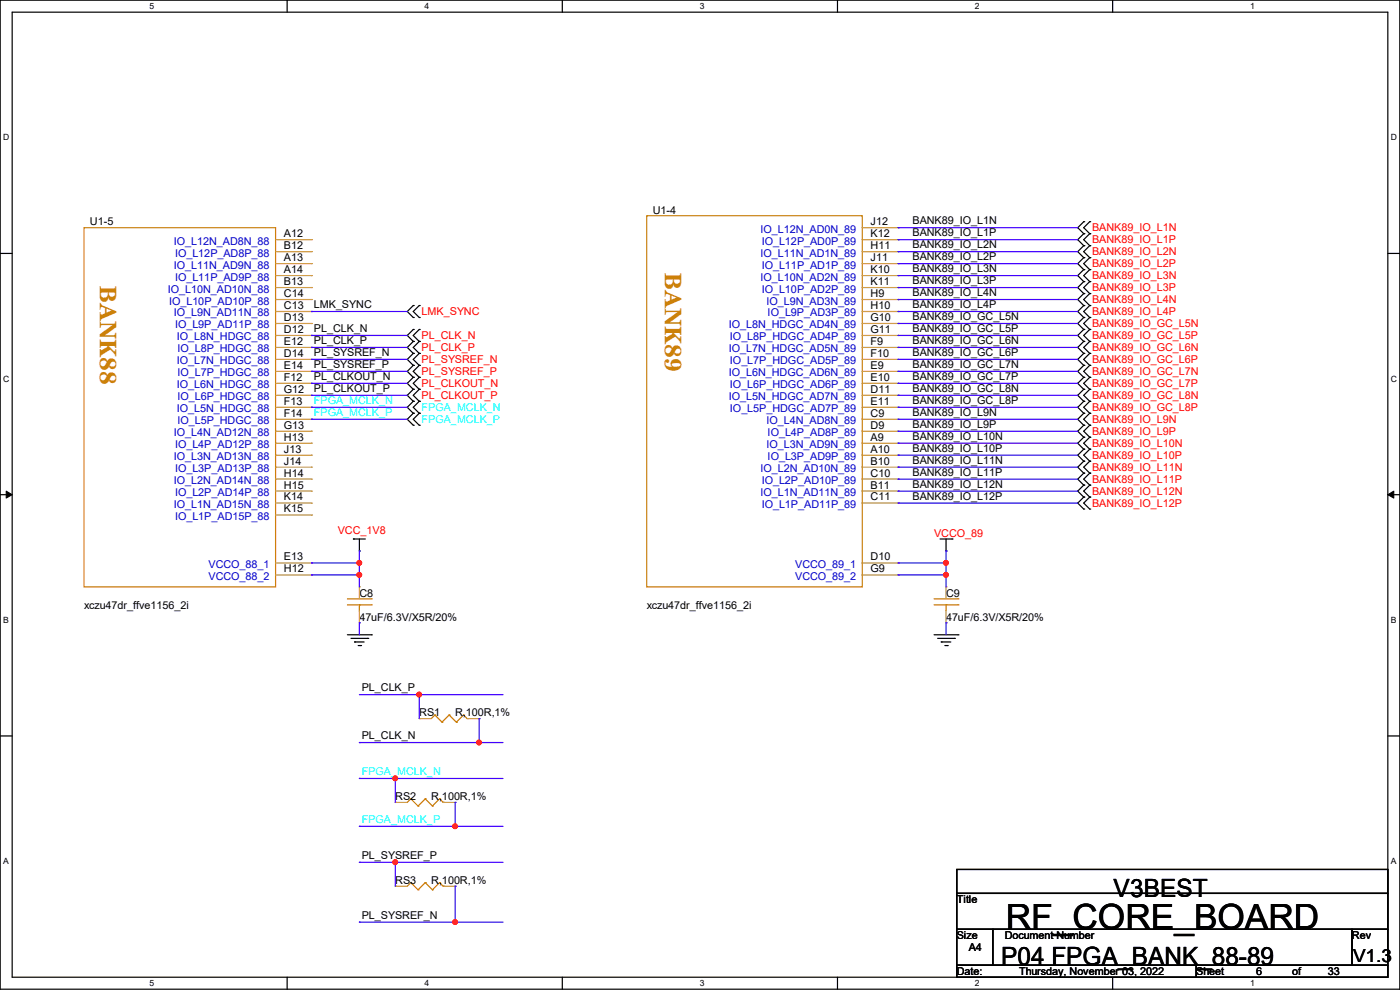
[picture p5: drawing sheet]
<svg xmlns="http://www.w3.org/2000/svg" width="297mm" height="210mm" viewBox="0 0 297 210" stroke-linecap="round" stroke-linejoin="round" font-family="sans-serif">
<path d="M0 0h297v209.8h-297zM2.6 2.6h291.8v204.7h-291.8z" fill="none" stroke="#000" stroke-width=".25"/>
<g fill="#fff">
<path d="M31.7 .3h1v2h-1z"/>
<path d="M31.7 207.6h1v1.9h-1z"/>
</g>
<path d="M60.9 0v2.6M60.9 207.3v2.5" fill="none" stroke="#000" stroke-width=".25"/>
<g fill="#fff">
<path d="M90.1 .3h1v2h-1z"/>
<path d="M90.1 207.6h1v1.9h-1z"/>
</g>
<path d="M119.3 0v2.6M119.3 207.3v2.5" fill="none" stroke="#000" stroke-width=".25"/>
<g fill="#fff">
<path d="M148.5 .3h.9v2h-.9z"/>
<path d="M148.5 207.6h.9v1.9h-.9z"/>
</g>
<path d="M177.7 0v2.6M177.7 207.3v2.5" fill="none" stroke="#000" stroke-width=".25"/>
<g fill="#fff">
<path d="M206.8 .3h1v2h-1z"/>
<path d="M206.8 207.6h1v1.9h-1z"/>
</g>
<path d="M236.1 0v2.6M236.1 207.3v2.5" fill="none" stroke="#000" stroke-width=".25"/>
<g fill="#fff">
<path d="M265.2 .3h1v2h-1z"/>
<path d="M265.2 207.6h1v1.9h-1z"/>
<path d="M.7 28.2h1.2v1.9h-1.2z"/>
<path d="M295.1 28.2h1.2v1.9h-1.2z"/>
<path d="M.7 79.3h1.2v2h-1.2z"/>
<path d="M295.1 79.3h1.2v2h-1.2z"/>
</g>
<path d="M0 53.8h2.6M294.4 53.8h2.6" fill="none" stroke="#000" stroke-width=".25"/>
<g fill="#fff">
<path d="M.7 130.5h1.2v2h-1.2z"/>
<path d="M295.1 130.5h1.1v2h-1.1z"/>
</g>
<path d="M0 104.9h2.6M294.4 104.9h2.6" fill="none" stroke="#000" stroke-width=".25"/>
<path d="M1.3 104.2l1.3 .7-1.3 .8zM294.4 104.9l1.3-.7v1.5z" fill="#000" stroke="#000" stroke-width=".21"/>
<g fill="#fff">
<path d="M.7 181.7h1.2v2h-1.2z"/>
<path d="M295.1 181.7h1.1v2h-1.1z"/>
</g>
<g fill="none" stroke="#000" stroke-width=".25">
<path d="M229.9 47h.1M229.9 49.6h.1M229.9 52.1h.1M229.9 54.7h.1M229.9 57.2h.1M229.9 59.7h.1M229.9 47l-1.3 1.3 1.3 1.3M229.9 49.6l-1.3 1.2 1.3 1.3M229.9 52.1l-1.3 1.3 1.3 1.3M229.9 54.7l-1.3 1.2 1.3 1.3M229.9 57.2l-1.3 1.3 1.3 1.2M229.9 59.7l-1.3 1.3 1.3 1.3"/>
<path d="M231.2 49.6h.1M231.2 47h.1M231.2 52.1h.1M231.2 54.7h.1M231.2 57.2h.1M231.2 59.7h.1M231.2 47l-1.3 1.3 1.3 1.3M231.2 49.6l-1.3 1.2 1.3 1.3M231.2 52.1l-1.3 1.3 1.3 1.3M231.2 54.7l-1.3 1.2 1.3 1.3M231.2 57.2l-1.3 1.3 1.3 1.2M231.2 59.7l-1.3 1.3 1.3 1.3"/>
<path d="M87.7 64.8h.1M87.7 67.4h.1M87.7 69.9h.1M87.7 72.4h.1M87.7 75h.1M87.7 77.5h.1M87.7 64.8l-1.3 1.3 1.3 1.3M87.7 69.9l-1.3 1.3 1.3 1.2M87.7 72.4l-1.3 1.3 1.3 1.3M87.7 75l-1.3 1.2 1.3 1.3M87.7 77.5l-1.3 1.3 1.3 1.3M88.9 67.4h.1"/>
<path d="M88.9 64.8h.1M88.9 72.4h.1M88.9 69.9h.1M88.9 75h.1M88.9 77.5h.1M88.9 64.8l-1.2 1.3 1.2 1.3M88.9 69.9l-1.2 1.3 1.2 1.2M88.9 72.4l-1.2 1.3 1.2 1.3M88.9 75l-1.2 1.2 1.2 1.3M88.9 77.5l-1.2 1.3 1.2 1.3M229.9 62.3h.1M229.9 64.8h.1"/>
<path d="M229.9 67.4h.1M229.9 69.9h.1M229.9 72.4h.1M229.9 75h.1M229.9 77.5h.1M229.9 62.3l-1.3 1.2 1.3 1.3M229.9 64.8l-1.3 1.3 1.3 1.3M229.9 67.4l-1.3 1.2 1.3 1.3M229.9 69.9l-1.3 1.3 1.3 1.2M229.9 72.4l-1.3 1.3 1.3 1.3M229.9 75l-1.3 1.2 1.3 1.3M229.9 77.5l-1.3 1.3 1.3 1.3"/>
<path d="M231.2 62.3h.1M231.2 64.8h.1M231.2 67.4h.1M231.2 69.9h.1M231.2 72.4h.1M231.2 75h.1M231.2 77.5h.1M231.2 62.3l-1.3 1.2 1.3 1.3M231.2 64.8l-1.3 1.3 1.3 1.3M231.2 67.4l-1.3 1.2 1.3 1.3M231.2 69.9l-1.3 1.3 1.3 1.2M231.2 72.4l-1.3 1.3 1.3 1.3"/>
<path d="M231.2 75l-1.3 1.2 1.3 1.3M231.2 77.5l-1.3 1.3 1.3 1.3M87.7 80.1h.1M87.7 82.6h.1M87.7 85.1h.1M87.7 87.7h.1M87.7 90.2h.1M87.7 80.1l-1.3 1.2 1.3 1.3M87.7 82.6l-1.3 1.3 1.3 1.2M87.7 87.7l-1.3 1.2 1.3 1.3M87.7 85.1l-1.3 1.3 1.3 1.3M88.9 80.1h.1"/>
<path d="M88.9 82.6h.1M88.9 85.1h.1M88.9 90.2h.1M88.9 87.7h.1M88.9 80.1l-1.2 1.2 1.2 1.3M88.9 82.6l-1.2 1.3 1.2 1.2M88.9 87.7l-1.2 1.2 1.2 1.3M88.9 85.1l-1.2 1.3 1.2 1.3M229.9 80.1h.1M229.9 82.6h.1M229.9 85.1h.1M229.9 87.7h.1"/>
<path d="M229.9 90.2h.1M229.9 92.8h.1M229.9 95.3h.1M229.9 97.8h.1M229.9 80.1l-1.3 1.2 1.3 1.3M229.9 82.6l-1.3 1.3 1.3 1.2M229.9 85.1l-1.3 1.3 1.3 1.3M229.9 87.7l-1.3 1.2 1.3 1.3M229.9 90.2l-1.3 1.3 1.3 1.3M229.9 92.8l-1.3 1.2 1.3 1.3M229.9 95.3l-1.3 1.3 1.3 1.2M229.9 97.8l-1.3 1.3 1.3 1.3"/>
<path d="M231.2 80.1h.1M231.2 82.6h.1M231.2 85.1h.1M231.2 87.7h.1M231.2 90.2h.1M231.2 92.8h.1M231.2 95.3h.1M231.2 97.8h.1M231.2 80.1l-1.3 1.2 1.3 1.3M231.2 82.6l-1.3 1.3 1.3 1.2M231.2 85.1l-1.3 1.3 1.3 1.3M231.2 87.7l-1.3 1.2 1.3 1.3"/>
<path d="M231.2 90.2l-1.3 1.3 1.3 1.3M231.2 92.8l-1.3 1.2 1.3 1.3M231.2 95.3l-1.3 1.3 1.3 1.2M231.2 97.8l-1.3 1.3 1.3 1.3M75 114.3h.1M75 114.3h2.5M76.2 116.9h.1M76.2 114.3v2.6M199.4 114.3h2.6M200.7 116.9h.1M200.7 114.3v2.6M202 114.3h.1"/>
<path d="M229.9 100.4h.1M229.9 102.9h.1M229.9 105.5h.1M229.9 108h.1M229.9 100.4l-1.3 1.2 1.3 1.3M229.9 102.9l-1.3 1.3 1.3 1.3M229.9 105.5l-1.3 1.2 1.3 1.3M231.2 100.4h.1M231.2 102.9h.1M231.2 105.5h.1M231.2 108h.1M231.2 100.4l-1.3 1.2 1.3 1.3"/>
<path d="M231.2 102.9l-1.3 1.3 1.3 1.3M231.2 105.5l-1.3 1.2 1.3 1.3M73.7 134.7h5.1M74.5 135.4h3.5M75.2 136.2h.1M75.2 136.2h2.1M76 136.9h.5M76.5 136.9h.1M78 135.4h.1M78.8 134.7h.1M198.2 134.7h5M198.9 135.4h3.6"/>
<path d="M199.7 136.2h.1M199.7 136.2h2M200.4 136.9h.6M201 136.9h.1M202.5 135.4h.1M203.2 134.7h.1M0 156.1h2.6M294.4 156.1h2.6M203 184.4h91.4v5.1h-91.4zM203 189.5h91.4v7.6h-91.4zM203 197.1h7.6v7.7h-7.6zM210.6 197.1h76.2v7.7h-76.2z"/>
<path d="M286.8 197.1h7.6v7.7h-7.6zM203 204.8h50.8v2.5h-50.8zM253.8 204.8h40.6v2.5h-40.6z"/>
</g>
<g fill="none" stroke="#cc8006" stroke-width=".25">
<path d="M17.8 48.3h40.7v76.2h-40.7zM137.2 45.8h45.7v78.7h-45.7zM73.7 127h5.1M73.7 128.3h5.1M76.2 128.3h.1M76.2 128.3v1.3M78.8 127h.1M78.8 128.3h.1M198.2 127h5M198.2 128.3h5M200.7 128.3h.1M200.7 128.3v1.3"/>
<path d="M203.2 127h.1M203.2 128.3h.1M92.2 151.7h.1M92.2 151.7l-.7 .7M92.2 151.7l1.6 1.5M93.8 153.2h.1M95.3 151.7h.1M95.3 151.7l-1.5 1.5M95.3 151.7l1.5 1.5M96.8 153.2h.1M98.3 151.7h.1M98.3 151.7l-1.5 1.5"/>
<path d="M98.3 151.7l.8 .7M99.1 152.4h.1M87.2 169.5h.1M87.2 169.5l-.8 .7M87.2 169.5l1.5 1.5M88.7 171h.1M90.2 169.5h.1M90.2 169.5l-1.5 1.5M90.2 169.5l1.5 1.5M91.7 171h.1M93.3 169.5h.1M93.3 169.5l-1.6 1.5"/>
<path d="M93.3 169.5l.7 .7M94 170.2h.1M87.2 187.2h.1M87.2 187.2l-.8 .8M87.2 187.2l1.5 1.6M88.7 188.8h.1M90.2 187.2h.1M90.2 187.2l-1.5 1.6M90.2 187.2l1.5 1.6M91.7 188.8h.1M93.3 187.2h.1M93.3 187.2l-1.6 1.6"/>
<path d="M93.3 187.2l.7 .8M94 188h.1"/>
</g>
<g fill="none" stroke="#a84" stroke-width=".25">
<path d="M58.5 50.8h7.6M58.5 53.4h7.6M58.5 55.9h7.6M58.5 58.5h7.6M66.1 50.8h.1M66.1 53.4h.1M66.1 55.9h.1M66.1 58.5h.1M182.9 48.3h7.6M182.9 50.8h7.6M182.9 53.4h7.6M182.9 55.9h7.6"/>
<path d="M182.9 58.5h7.6M190.5 48.3h.1M190.5 50.8h.1M190.5 53.4h.1M190.5 55.9h.1M190.5 58.5h.1M58.5 61h7.6M58.5 63.5h7.6M58.5 66.1h7.6M58.5 68.6h7.6M58.5 71.2h7.6M58.5 73.7h7.6"/>
<path d="M58.5 76.2h7.6M58.5 78.8h7.6M66.1 61h.1M66.1 63.5h.1M66.1 66.1h.1M66.1 68.6h.1M66.1 71.2h.1M66.1 73.7h.1M66.1 76.2h.1M66.1 78.8h.1M182.9 61h7.6M182.9 63.5h7.6"/>
<path d="M182.9 66.1h7.6M182.9 68.6h7.6M182.9 71.2h7.6M182.9 73.7h7.6M182.9 76.2h7.6M182.9 78.8h7.6M190.5 61h.1M190.5 63.5h.1M190.5 66.1h.1M190.5 68.6h.1M190.5 71.2h.1M190.5 73.7h.1"/>
<path d="M190.5 76.2h.1M190.5 78.8h.1M58.5 81.3h7.6M58.5 83.9h7.6M58.5 86.4h7.6M58.5 88.9h7.6M58.5 91.5h7.6M58.5 94h7.6M58.5 96.6h7.6M58.5 99.1h7.6M66.1 81.3h.1M66.1 83.9h.1"/>
<path d="M66.1 86.4h.1M66.1 88.9h.1M66.1 91.5h.1M66.1 94h.1M66.1 96.6h.1M66.1 99.1h.1M182.9 81.3h7.6M182.9 83.9h7.6M182.9 86.4h7.6M182.9 88.9h7.6M182.9 91.5h7.6M182.9 94h7.6"/>
<path d="M182.9 96.6h7.6M182.9 99.1h7.6M190.5 81.3h.1M190.5 83.9h.1M190.5 86.4h.1M190.5 88.9h.1M190.5 91.5h.1M190.5 94h.1M190.5 96.6h.1M190.5 99.1h.1M58.5 101.6h7.6M58.5 104.2h7.6"/>
<path d="M58.5 106.7h7.6M58.5 119.4h7.6M58.5 109.3h7.6M66.1 101.6h.1M66.1 104.2h.1M66.1 106.7h.1M66.1 109.3h.1M66.1 119.4h.1M182.9 101.6h7.6M182.9 104.2h7.6M182.9 106.7h7.6M182.9 119.4h7.6"/>
<path d="M190.5 101.6h.1M190.5 104.2h.1M190.5 106.7h.1M190.5 119.4h.1M58.5 122h7.6M66.1 122h.1M76.2 124.5h.1M76.2 132.1h.1M76.2 124.5v2.5M76.2 129.6v2.5M182.9 122h7.6M190.5 122h.1"/>
<path d="M200.7 124.5h.1M200.7 132.1h.1M200.7 124.5v2.5M200.7 129.6v2.5M88.9 152.4h.1M88.9 152.4h2.6M99.1 152.4h2.5M101.6 152.4h.1M83.9 170.2h.1M83.9 170.2h2.5M94 170.2h2.6M96.6 170.2h.1"/>
<path d="M83.9 188h.1M83.9 188h2.5M94 188h2.6M96.6 188h.1"/>
</g>
<g fill="none" stroke="#4200ff" stroke-width=".25">
<path d="M190.5 48.3h.1M190.5 50.8h.1M190.5 53.4h.1M190.5 55.9h.1M190.5 58.5h.1M190.5 48.3h38.1M190.5 50.8h38.1M190.5 53.4h38.1M190.5 55.9h38.1M190.5 58.5h38.1M66.1 66.1h.1M66.1 71.2h.1"/>
<path d="M66.1 73.7h.1M66.1 76.2h.1M66.1 78.8h.1M66.1 66.1h20.3M66.1 71.2h20.3M66.1 73.7h20.3M66.1 76.2h20.3M66.1 78.8h20.3M190.5 61h.1M190.5 63.5h.1M190.5 66.1h.1M190.5 68.6h.1"/>
<path d="M190.5 71.2h.1M190.5 73.7h.1M190.5 76.2h.1M190.5 78.8h.1M190.5 61h38.1M190.5 63.5h38.1M190.5 66.1h38.1M190.5 68.6h38.1M190.5 71.2h38.1M190.5 73.7h38.1M190.5 76.2h38.1M190.5 78.8h38.1"/>
<path d="M66.1 81.3h.1M66.1 83.9h.1M66.1 86.4h.1M66.1 88.9h.1M66.1 81.3h20.3M66.1 83.9h20.3M66.1 86.4h20.3M66.1 88.9h20.3M190.5 81.3h.1M190.5 83.9h.1M190.5 86.4h.1M190.5 88.9h.1"/>
<path d="M190.5 91.5h.1M190.5 94h.1M190.5 96.6h.1M190.5 99.1h.1M190.5 81.3h38.1M190.5 83.9h38.1M190.5 86.4h38.1M190.5 88.9h38.1M190.5 91.5h38.1M190.5 94h38.1M190.5 96.6h38.1M190.5 99.1h38.1"/>
<path d="M66.1 119.4h.1M66.1 119.4h10.1M76.2 116.9h.1M76.2 119.4h.1M76.2 116.9v7.6M190.5 101.6h.1M190.5 104.2h.1M190.5 106.7h.1M190.5 119.4h.1M190.5 101.6h38.1M190.5 104.2h38.1M190.5 106.7h38.1"/>
<path d="M190.5 119.4h10.2M200.7 116.9h.1M200.7 119.4h.1M200.7 116.9v7.6M66.1 122h.1M66.1 122h10.1M76.2 132.1h.1M76.2 122h.1M76.2 132.1v2.6M190.5 122h.1M190.5 122h10.2M200.7 132.1h.1"/>
<path d="M200.7 122h.1M200.7 132.1v2.6M76.2 157.5h.1M76.2 147.4h30.5M76.2 157.5h30.5M88.9 147.4h.1M88.9 147.4v5M101.6 152.4h.1M101.6 157.5h.1M101.6 152.4v5.1M76.2 165.1h.1M76.2 175.3h.1"/>
<path d="M76.2 165.1h30.5M76.2 175.3h30.5M83.9 165.1h.1M83.9 165.1v5.1M96.6 170.2h.1M96.6 175.3h.1M96.6 170.2v5.1M76.2 182.9h.1M76.2 195.6h.1M76.2 182.9h30.5M76.2 195.6h30.5M83.9 182.9h.1"/>
<path d="M83.9 182.9v5.1M96.6 188h.1M96.6 195.6h.1M96.6 188v7.6"/>
</g>
<g fill="#f00" stroke="#f00" stroke-width=".25">
<circle cx="200.7" cy="119.4" r=".49"/>
<circle cx="200.7" cy="121.9" r=".49"/>
<circle cx="76.2" cy="119.4" r=".49"/>
<circle cx="76.2" cy="121.9" r=".49"/>
<circle cx="88.9" cy="147.3" r=".49"/>
<circle cx="101.6" cy="157.5" r=".49"/>
<circle cx="83.8" cy="165.1" r=".49"/>
<circle cx="96.5" cy="175.3" r=".49"/>
<circle cx="83.8" cy="182.9" r=".49"/>
<circle cx="96.5" cy="195.6" r=".49"/>
</g>
<text font-size="7.4" x="213.4" y="197.1">RF_CORE_BOARD</text>
<g font-size="5.3">
<text x="236.3" y="190.2">V3BEST</text>
<text x="212.4" y="204.7">P04 FPGA_BANK_88-89</text>
</g>
<g font-size="5.1" fill="#cc8006">
<text x="141" y="58" transform="rotate(90 141 58)">BANK89</text>
<text x="21.2" y="60.7" transform="rotate(90 21.2 60.7)">BANK88</text>
</g>
<text font-size="3.8" x="287.1" y="204.1">V1.3</text>
<g font-size="2.3">
<text x="19.1" y="47.8">U1-5</text>
<text x="138.5" y="45.3">U1-4</text>
<text x="184.7" y="47.8">J12</text>
<text x="193.6" y="47.6">BANK89_IO_L1N</text>
<text x="60.2" y="50.3">A12</text>
<text x="60.2" y="52.8">B12</text>
<text x="184.7" y="50.3">K12</text>
<text x="184.7" y="52.8">H11</text>
<text x="193.6" y="50.1">BANK89_IO_L1P</text>
<text x="193.6" y="52.7">BANK89_IO_L2N</text>
<text x="60.2" y="55.4">A13</text>
<text x="60.2" y="57.9">A14</text>
<text x="184.7" y="55.4">J11</text>
<text x="184.7" y="57.9">K10</text>
<text x="193.6" y="55.2">BANK89_IO_L2P</text>
<text x="193.6" y="57.7">BANK89_IO_L3N</text>
<text x="60.2" y="60.5">B13</text>
<text x="60.2" y="63">C14</text>
<text x="60.2" y="65.5">C13</text>
<text x="66.6" y="65.4">LMK_SYNC</text>
<text x="184.7" y="60.5">K11</text>
<text x="184.7" y="63">H9</text>
<text x="184.7" y="65.5">H10</text>
<text x="193.6" y="60.3">BANK89_IO_L3P</text>
<text x="193.6" y="62.8">BANK89_IO_L4N</text>
<text x="193.6" y="65.4">BANK89_IO_L4P</text>
<text x="60.2" y="68.1">D13</text>
<text x="60.2" y="70.6">D12</text>
<text x="66.6" y="70.4">PL_CLK_N</text>
<text x="184.7" y="68.1">G10</text>
<text x="184.7" y="70.6">G11</text>
<text x="193.6" y="67.9">BANK89_IO_GC_L5N</text>
<text x="193.6" y="70.4">BANK89_IO_GC_L5P</text>
<text x="60.2" y="73.2">E12</text>
<text x="60.2" y="75.7">D14</text>
<text x="66.6" y="73">PL_CLK_P</text>
<text x="66.6" y="75.5">PL_SYSREF_N</text>
<text x="184.7" y="73.2">F9</text>
<text x="184.7" y="75.7">F10</text>
<text x="193.6" y="73">BANK89_IO_GC_L6N</text>
<text x="193.6" y="75.5">BANK89_IO_GC_L6P</text>
<text x="60.2" y="78.2">E14</text>
<text x="60.2" y="80.8">F12</text>
<text x="60.2" y="83.3">G12</text>
<text x="66.6" y="78.1">PL_SYSREF_P</text>
<text x="66.6" y="80.6">PL_CLKOUT_N</text>
<text x="66.6" y="83.1">PL_CLKOUT_P</text>
<text x="184.7" y="78.2">E9</text>
<text x="184.7" y="80.8">E10</text>
<text x="184.7" y="83.3">D11</text>
<text x="193.6" y="78.1">BANK89_IO_GC_L7N</text>
<text x="193.6" y="80.6">BANK89_IO_GC_L7P</text>
<text x="193.6" y="83.1">BANK89_IO_GC_L8N</text>
<text x="60.2" y="85.9">F13</text>
<text x="60.2" y="88.4">F14</text>
<text x="184.7" y="85.9">E11</text>
<text x="184.7" y="88.4">C9</text>
<text x="193.6" y="85.7">BANK89_IO_GC_L8P</text>
<text x="193.6" y="88.2">BANK89_IO_L9N</text>
<text x="60.2" y="90.9">G13</text>
<text x="60.2" y="93.5">H13</text>
<text x="184.7" y="90.9">D9</text>
<text x="184.7" y="93.5">A9</text>
<text x="193.6" y="90.8">BANK89_IO_L9P</text>
<text x="193.6" y="93.3">BANK89_IO_L10N</text>
<text x="193.6" y="95.8">BANK89_IO_L10P</text>
<text x="60.2" y="96">J13</text>
<text x="60.2" y="98.6">J14</text>
<text x="60.2" y="101.1">H14</text>
<text x="184.7" y="96">A10</text>
<text x="184.7" y="98.6">B10</text>
<text x="184.7" y="101.1">C10</text>
<text x="193.6" y="98.4">BANK89_IO_L11N</text>
<text x="193.6" y="100.9">BANK89_IO_L11P</text>
<text x="60.2" y="103.6">H15</text>
<text x="60.2" y="106.2">K14</text>
<text x="184.7" y="103.6">B11</text>
<text x="184.7" y="106.2">C11</text>
<text x="193.6" y="103.5">BANK89_IO_L12N</text>
<text x="193.6" y="106">BANK89_IO_L12P</text>
<text x="60.2" y="108.7">K15</text>
<text x="60.2" y="118.9">E13</text>
<text x="184.7" y="118.9">D10</text>
<text x="60.2" y="121.4">H12</text>
<text x="184.7" y="121.4">G9</text>
<text x="17.8" y="129.1">xczu47dr_ffve1156_2i</text>
<text x="76.2" y="126.6">C8</text>
<text x="76.2" y="131.7">47uF/6.3V/X5R/20%</text>
<text x="137.2" y="129.1">xczu47dr_ffve1156_2i</text>
<text x="200.7" y="126.6">C9</text>
<text x="200.7" y="131.7">47uF/6.3V/X5R/20%</text>
<text x="76.8" y="146.6">PL_CLK_P</text>
<text x="88.9" y="152">RS1</text>
<text x="96.6" y="152">R,100R,1%</text>
<text x="76.8" y="156.8">PL_CLK_N</text>
<text x="83.9" y="169.8">RS2</text>
<text x="91.5" y="169.8">R,100R,1%</text>
<text x="76.8" y="182.2">PL_SYSREF_P</text>
<text x="83.9" y="187.5">RS3</text>
<text x="91.5" y="187.5">R,100R,1%</text>
<text x="203" y="191.6">Title</text>
<text x="76.8" y="194.9">PL_SYSREF_N</text>
<text x="203" y="199.2">Size</text>
<text x="205.5" y="201.8">A4</text>
<text x="213.1" y="199.2">Document Number</text>
<text x="286.8" y="199.2">Rev</text>
<text x="203" y="206.8">Date:</text>
<text x="216.2" y="206.8">Thursday, November 03, 2022</text>
<text x="253.8" y="206.8">Sheet</text>
<text x="266.5" y="206.8">6</text>
<text x="274.1" y="206.8">of</text>
<text x="281.7" y="206.8">33</text>
</g>
<g font-size="2.3" fill="#00c">
<text x="36.9" y="51.9">IO_L12N_AD8N_88</text>
<text x="161.3" y="49.4">IO_L12N_AD0N_89</text>
<text x="161.6" y="51.9">IO_L12P_AD0P_89</text>
<text x="36.9" y="57">IO_L11N_AD9N_88</text>
<text x="37.1" y="54.4">IO_L12P_AD8P_88</text>
<text x="37.1" y="59.5">IO_L11P_AD9P_88</text>
<text x="161.3" y="54.4">IO_L11N_AD1N_89</text>
<text x="161.3" y="59.5">IO_L10N_AD2N_89</text>
<text x="161.6" y="57">IO_L11P_AD1P_89</text>
<text x="35.6" y="62.1">IO_L10N_AD10N_88</text>
<text x="35.9" y="64.6">IO_L10P_AD10P_88</text>
<text x="161.6" y="62.1">IO_L10P_AD2P_89</text>
<text x="162.6" y="64.6">IO_L9N_AD3N_89</text>
<text x="36.9" y="67.1">IO_L9N_AD11N_88</text>
<text x="37.1" y="69.7">IO_L9P_AD11P_88</text>
<text x="154.6" y="69.7">IO_L8N_HDGC_AD4N_89</text>
<text x="162.9" y="67.1">IO_L9P_AD3P_89</text>
<text x="37.5" y="72.2">IO_L8N_HDGC_88</text>
<text x="37.5" y="77.3">IO_L7N_HDGC_88</text>
<text x="37.6" y="74.8">IO_L8P_HDGC_88</text>
<text x="154.6" y="74.8">IO_L7N_HDGC_AD5N_89</text>
<text x="154.9" y="72.2">IO_L8P_HDGC_AD4P_89</text>
<text x="154.9" y="77.3">IO_L7P_HDGC_AD5P_89</text>
<text x="37.5" y="82.4">IO_L6N_HDGC_88</text>
<text x="37.6" y="79.8">IO_L7P_HDGC_88</text>
<text x="154.6" y="79.8">IO_L6N_HDGC_AD6N_89</text>
<text x="154.9" y="82.4">IO_L6P_HDGC_AD6P_89</text>
<text x="37.5" y="87.5">IO_L5N_HDGC_88</text>
<text x="37.6" y="84.9">IO_L6P_HDGC_88</text>
<text x="154.6" y="84.9">IO_L5N_HDGC_AD7N_89</text>
<text x="154.9" y="87.5">IO_L5P_HDGC_AD7P_89</text>
<text x="36.9" y="92.5">IO_L4N_AD12N_88</text>
<text x="37.1" y="95.1">IO_L4P_AD12P_88</text>
<text x="37.6" y="90">IO_L5P_HDGC_88</text>
<text x="162.6" y="90">IO_L4N_AD8N_89</text>
<text x="162.6" y="95.1">IO_L3N_AD9N_89</text>
<text x="162.9" y="92.5">IO_L4P_AD8P_89</text>
<text x="36.9" y="97.6">IO_L3N_AD13N_88</text>
<text x="37.1" y="100.2">IO_L3P_AD13P_88</text>
<text x="161.3" y="100.2">IO_L2N_AD10N_89</text>
<text x="162.9" y="97.6">IO_L3P_AD9P_89</text>
<text x="36.9" y="102.7">IO_L2N_AD14N_88</text>
<text x="36.9" y="107.8">IO_L1N_AD15N_88</text>
<text x="37.1" y="105.2">IO_L2P_AD14P_88</text>
<text x="161.3" y="105.2">IO_L1N_AD11N_89</text>
<text x="161.6" y="102.7">IO_L2P_AD10P_89</text>
<text x="161.6" y="107.8">IO_L1P_AD11P_89</text>
<text x="37.1" y="110.3">IO_L1P_AD15P_88</text>
<text x="44.2" y="120.5">VCCO_88_1</text>
<text x="44.2" y="123">VCCO_88_2</text>
<text x="168.7" y="120.5">VCCO_89_1</text>
<text x="168.7" y="123">VCCO_89_2</text>
</g>
<g font-size="2.3" fill="#f00">
<text x="231.7" y="49.1">BANK89_IO_L1N</text>
<text x="231.7" y="51.6">BANK89_IO_L1P</text>
<text x="231.7" y="54.2">BANK89_IO_L2N</text>
<text x="231.7" y="56.7">BANK89_IO_L2P</text>
<text x="231.7" y="59.3">BANK89_IO_L3N</text>
<text x="231.7" y="61.8">BANK89_IO_L3P</text>
<text x="231.7" y="64.3">BANK89_IO_L4N</text>
<text x="89.5" y="66.9">LMK_SYNC</text>
<text x="89.5" y="72">PL_CLK_N</text>
<text x="231.7" y="66.9">BANK89_IO_L4P</text>
<text x="231.7" y="69.4">BANK89_IO_GC_L5N</text>
<text x="231.7" y="72">BANK89_IO_GC_L5P</text>
<text x="89.5" y="74.5">PL_CLK_P</text>
<text x="89.5" y="77">PL_SYSREF_N</text>
<text x="231.7" y="74.5">BANK89_IO_GC_L6N</text>
<text x="231.7" y="77">BANK89_IO_GC_L6P</text>
<text x="89.5" y="79.6">PL_SYSREF_P</text>
<text x="89.5" y="82.1">PL_CLKOUT_N</text>
<text x="231.7" y="79.6">BANK89_IO_GC_L7N</text>
<text x="231.7" y="82.1">BANK89_IO_GC_L7P</text>
<text x="89.5" y="84.7">PL_CLKOUT_P</text>
<text x="231.7" y="84.7">BANK89_IO_GC_L8N</text>
<text x="231.7" y="87.2">BANK89_IO_GC_L8P</text>
<text x="231.7" y="89.7">BANK89_IO_L9N</text>
<text x="231.7" y="92.3">BANK89_IO_L9P</text>
<text x="231.7" y="94.8">BANK89_IO_L10N</text>
<text x="231.7" y="97.4">BANK89_IO_L10P</text>
<text x="231.7" y="99.9">BANK89_IO_L11N</text>
<text x="231.7" y="102.4">BANK89_IO_L11P</text>
<text x="231.7" y="105">BANK89_IO_L12N</text>
<text x="231.7" y="107.5">BANK89_IO_L12P</text>
<text x="71.7" y="113.4">VCC_1V8</text>
<text x="198.2" y="113.9">VCCO_89</text>
</g>
<g font-size="2.3" fill="#0ff">
<text x="66.6" y="85.7">FPGA_MCLK_N</text>
<text x="66.6" y="88.2">FPGA_MCLK_P</text>
<text x="89.5" y="89.7">FPGA_MCLK_P</text>
<text x="89.5" y="87.2">FPGA_MCLK_N</text>
<text x="76.8" y="164.4">FPGA_MCLK_N</text>
<text x="76.8" y="174.6">FPGA_MCLK_P</text>
</g>
<g font-size="1.8">
<text x="31.7" y="1.9">5</text>
<text x="90.1" y="1.9">4</text>
<text x="148.5" y="1.9">3</text>
<text x="206.8" y="1.9">2</text>
<text x="265.2" y="1.9">1</text>
<text x=".7" y="29.8">D</text>
<text x="295.1" y="29.8">D</text>
<text x=".7" y="80.9">C</text>
<text x="295.1" y="80.9">C</text>
<text x=".7" y="132.1">B</text>
<text x="295.1" y="132.1">B</text>
<text x=".7" y="183.3">A</text>
<text x="295.1" y="183.3">A</text>
<text x="31.7" y="209.2">5</text>
<text x="90.1" y="209.2">4</text>
<text x="148.5" y="209.2">3</text>
<text x="206.8" y="209.2">2</text>
<text x="265.2" y="209.2">1</text>
</g>
</svg>
